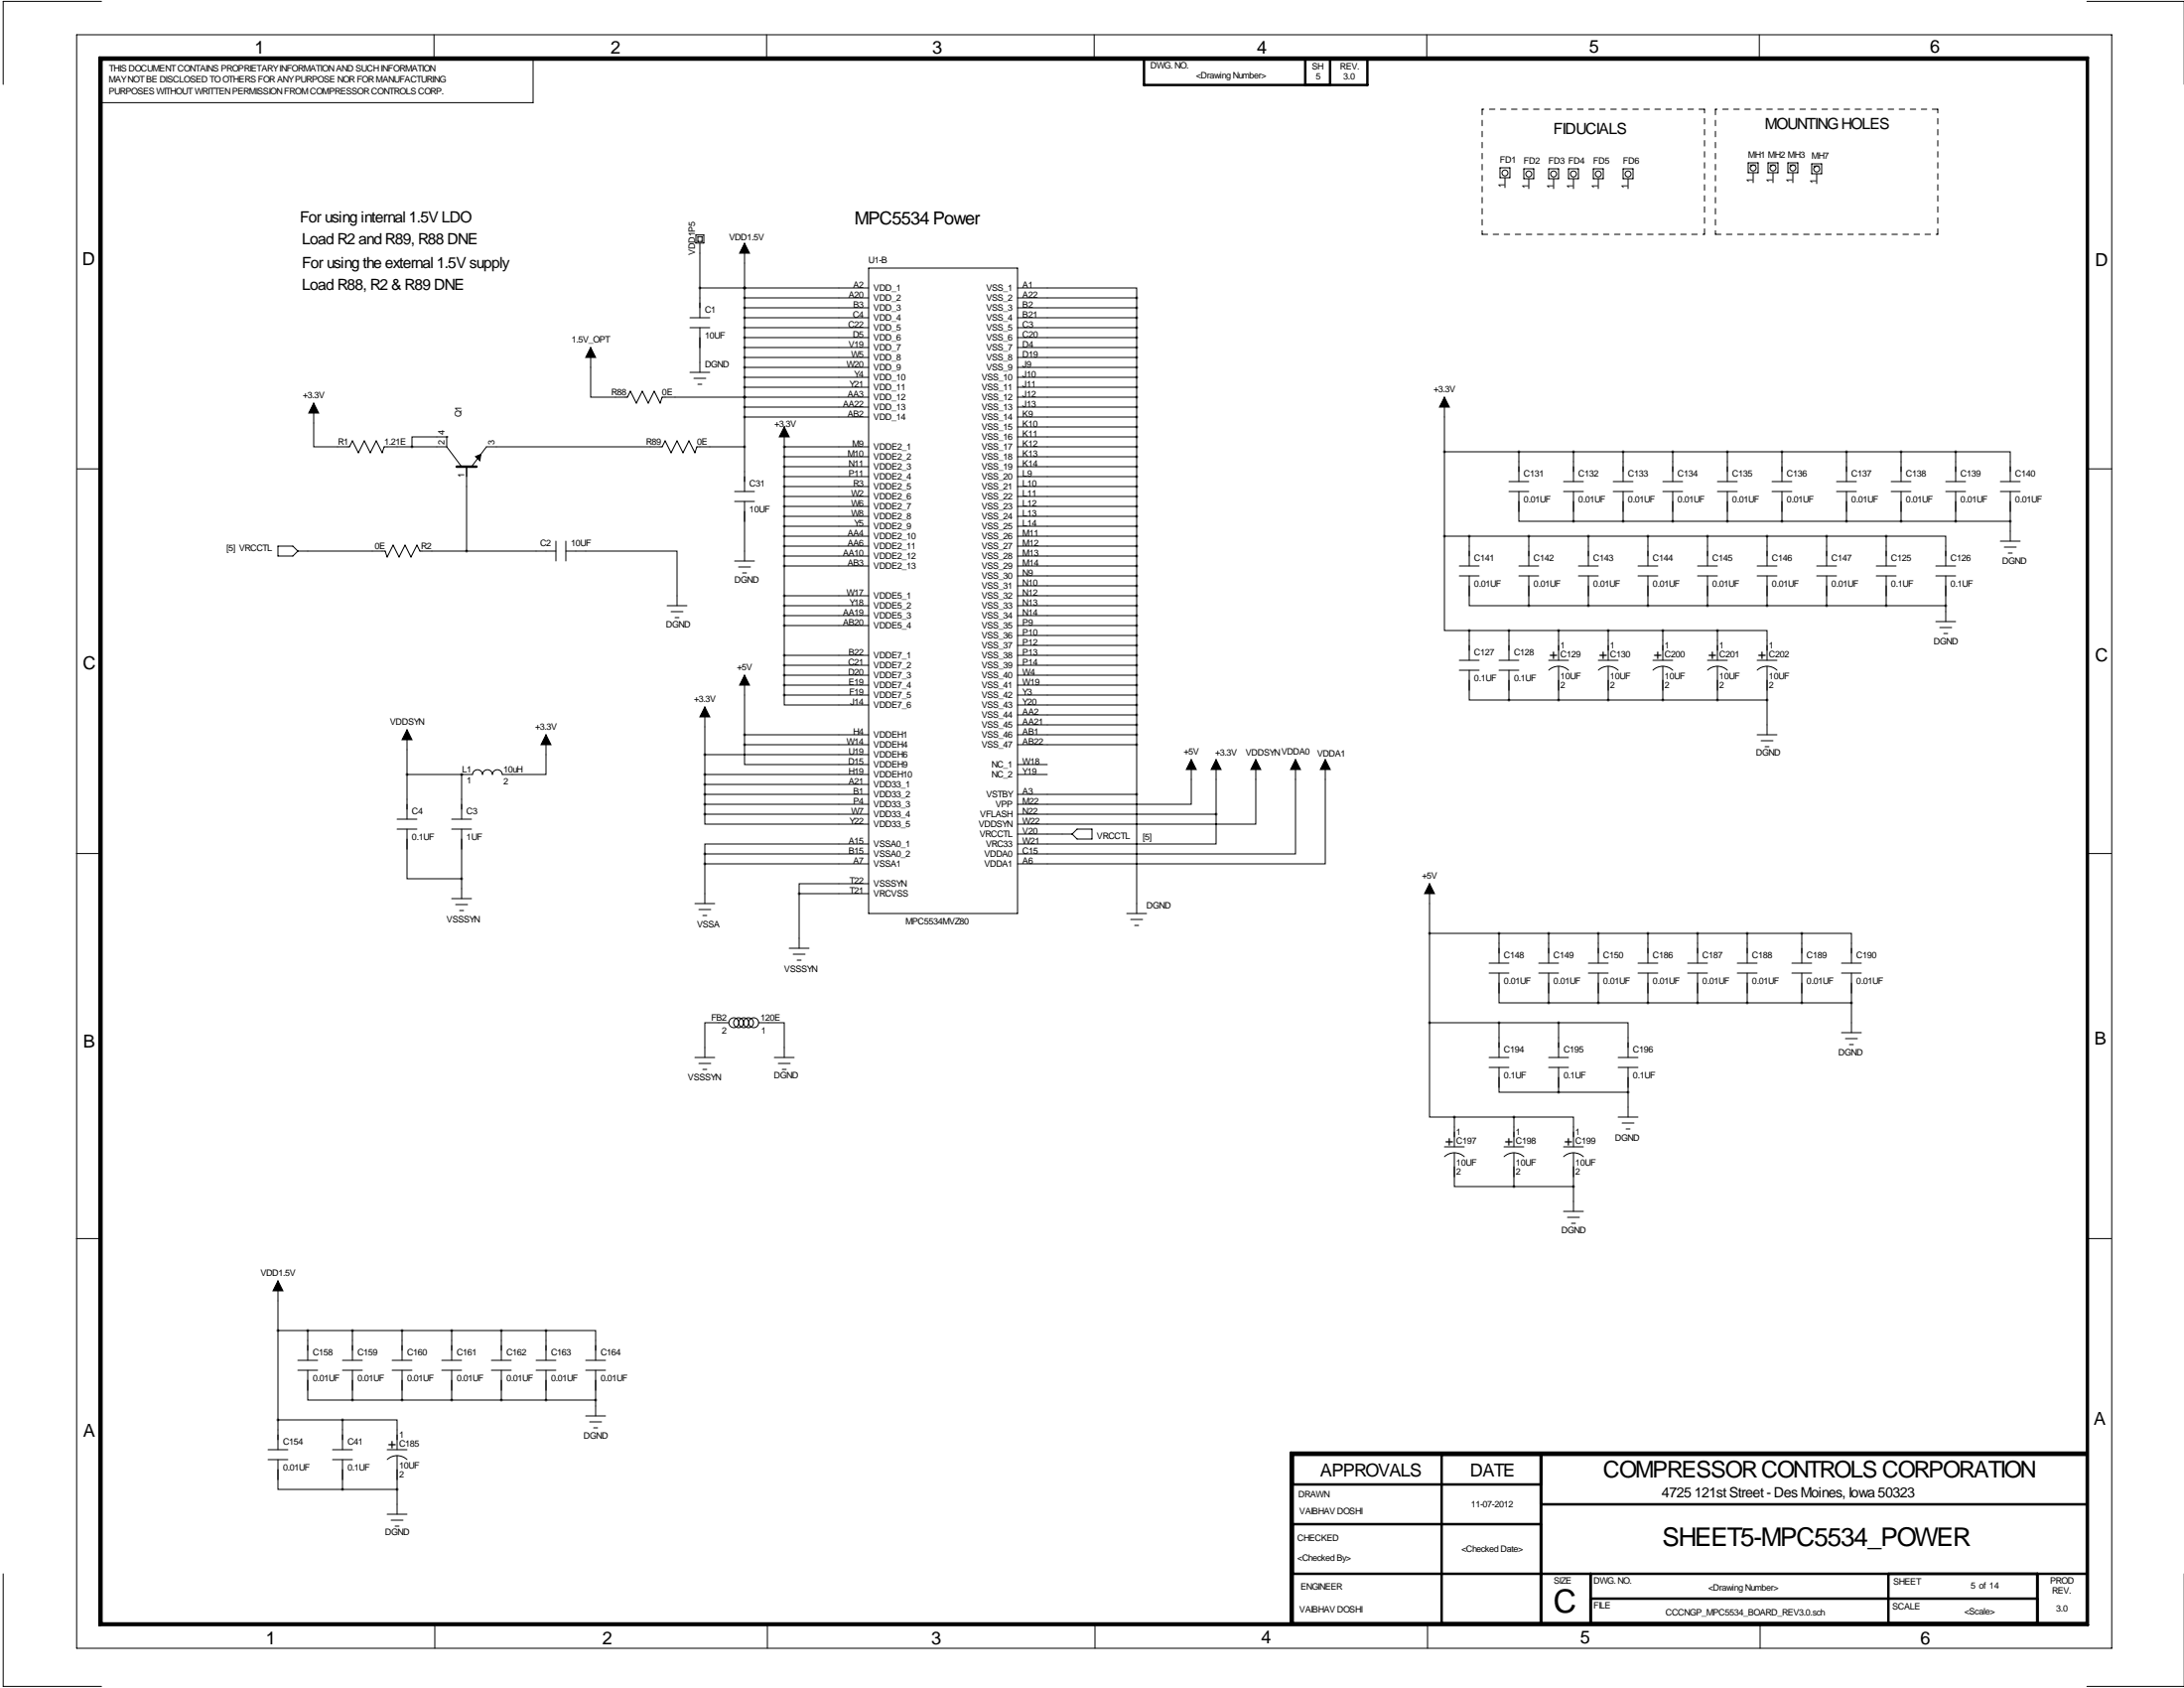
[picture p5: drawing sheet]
<svg xmlns="http://www.w3.org/2000/svg" width="559mm" height="432mm" viewBox="0 0 559 432" stroke-linecap="round" stroke-linejoin="round" font-family="sans-serif">
<path d="M379.2 27.9v32M436.1 27.9h-56.9M438.9 27.9v32M495.8 27.9h-56.9M379.2 59.9h56.9M436.1 59.9v-32M438.9 59.9h56.9M495.8 59.9v-32" fill="none" stroke="#000" stroke-width=".25" stroke-dasharray="1.4 1.4"/>
<g fill="none" stroke="#000" stroke-width=".25">
<path d="M19.6 8.9h520.7v412.7h-520.7zM26 .4h-25.2v21.2M111 8.9v6.3M143.6 15.2h-7.2v11.1h-110.8M196.1 8.9v6.3M280 8.9v6.3M365 8.9v6.3M450.1 8.9v6.3M534 .4h24.8M383.8 42.9h2.5v2.6h-2.5zM385.1 45.5v2.5M389.9 43.2h2.5v2.5h-2.5z"/>
<path d="M391.2 45.7v2.6M396.2 43.2h2.6v2.5h-2.6zM397.5 45.7v2.6M401.3 43.2h2.6v2.5h-2.6zM402.6 45.7v2.6M407.7 43.2h2.5v2.5h-2.5zM408.9 45.7v2.6M415.3 43.2h2.5v2.5h-2.5zM416.6 45.7v2.6M447.3 41.7h2.5v2.5h-2.5zM448.6 44.2v2.5M452.4 41.7h2.5v2.5h-2.5z"/>
<path d="M453.6 44.2v2.5M457.5 41.7h2.5v2.5h-2.5zM458.7 44.2v2.5M463.5 41.9h2.6v2.5h-2.6zM464.8 44.4v2.6M178 62.2h2.1v-2.1h-2v2.1M178.5 61.8h1.1v-1.2h-1v1.2M179.1 73.7h43.1M179.1 62.2v19.1M190.5 73.7h.1M190.5 76.2h31.7M190.5 78.7h31.7"/>
<path d="M190.5 62.2v63.5M222.2 68.6h38.1v165.1h-38.1zM260.3 73.7h30.5v2.5M260.3 76.2h30.5M260.3 78.7h30.5M290.8 76.2v157.5M151.1 88.9v12.7h9.4l.8-1.5 1.5 3 1.5-3 1.6 3 1.5-3 1.5 3 .5-1.5h52.8M176.5 81.3h5.1M176.5 83.8h5.1M176.5 95.2h5.1M177.5 96.8h3.1M178.6 98.3h1"/>
<path d="M179.1 83.8v11.4M190.5 81.3h31.7M190.5 83.8h31.7M190.5 86.4h31.7M190.5 88.9h31.7M190.5 91.4h31.7M190.5 94h31.7M190.5 96.5h31.7M190.5 99.1h31.7M260.3 81.3h30.5M260.3 83.8h30.5M260.3 86.4h30.5"/>
<path d="M260.3 88.9h30.5M260.3 91.4h30.5M260.3 94h30.5M260.3 96.5h30.5M260.3 99.1h30.5M19.7 119.9h6.4M80.3 103.1v11.2h9.1l.8-1.5 1.5 3 1.5-3 1.5 3 1.6-3 1.5 3 .5-1.5h16M114.3 111.8h.1M114.3 111.8h-8.9v2.5M114.3 114.3l3.8 5.1M114.3 111.8v2.5M119.4 119.4v21.6"/>
<path d="M190.5 101.6h.1M190.5 104.1h31.7M190.5 106.7h31.7M190.5 114.3h-12.2l-.5 1.5-1.5-3-1.5 3-1.6-3-1.5 3-1.5-3-.8 1.5h-44.9l-3.9 5.1M200.7 114.3h.1M200.7 114.3h21.5M200.7 116.8h21.5M200.7 119.4h21.5M200.7 109.2v68.6M260.3 101.6h30.5M260.3 104.1h30.5M260.3 106.7h30.5"/>
<path d="M260.3 114.3h30.5M260.3 116.8h30.5M260.3 119.4h30.5M260.3 109.2h30.5M260.3 111.8h30.5M369.6 101.6v35.6M369.6 115.6h130.8M388.6 115.6v7.6M402.6 115.6v7.6M415.3 115.6v7.6M428 115.6v7.6M442 115.6v7.6"/>
<path d="M455.9 115.6v7.6M472.4 115.6v7.6M486.4 115.6v7.6M500.4 115.6h13.9v7.6M500.4 115.6v7.6M533.9 119.9h6.4M71.1 139.7h3.8l1.3 1.3-1.3 1.2h-3.8zM142.2 138.4v5.1M144.8 138.4v5.1M188 125.7h5M188 128.3h5M190.5 128.3v15.2"/>
<path d="M200.7 121.9h21.5M200.7 124.5h21.5M200.7 127h21.5M200.7 129.5h21.5M200.7 132.1h21.5M200.7 134.6h21.5M200.7 137.2h21.5M200.7 139.7h21.5M260.3 121.9h30.5M260.3 124.5h30.5M260.3 127h30.5M260.3 129.5h30.5"/>
<path d="M260.3 132.1h30.5M260.3 134.6h30.5M260.3 137.2h30.5M260.3 139.7h30.5M369.6 137.2v24.1h6.3M369.6 137.2h113M375.9 137.2v7.6M386.1 125.7h5.1M386.1 123.2h5.1M388.6 125.7v7.6h14M391.2 137.2v7.6M400 125.7h5.1"/>
<path d="M400 123.2h5.1M402.6 125.7v7.6M402.6 133.3h97.8M406.4 137.2v7.6M412.7 125.7h5.1M412.7 123.2h5.1M415.3 125.7v7.6M421.6 137.2v7.6M425.4 125.7h5.1M425.4 123.2h5.1M428 125.7v7.6M436.9 137.2v7.6"/>
<path d="M439.4 125.7h5.1M439.4 123.2h5.1M442 125.7v7.6M452.1 137.2v7.6M453.4 125.7h5.1M453.4 123.2h5.1M455.9 125.7v7.6M467.4 137.2v7.6M469.9 125.7h5.1M469.9 123.2h5.1M472.4 125.7v7.6M482.6 137.2h15.2v7.6"/>
<path d="M482.6 137.2v7.6M483.9 125.7h5M483.9 123.2h5M486.4 125.7v7.6M497.8 125.7h5.1M497.8 123.2h5.1M500.4 133.3h13.9M500.4 125.7v7.6M511.8 125.7h5.1M511.8 123.2h5.1M511.8 138.4h5.1M512.8 140h3.1"/>
<path d="M514.3 125.7v12.7M76.2 141h22.4l.5 1.5 1.5-3.1 1.5 3.1 1.5-3.1 1.6 3.1 1.5-3.1 .7 1.6h34.8M144.8 141h28.4v13.9M170.7 154.9h5.1M171.7 156.5h3.1M172.7 158h1M188 143.5h5M189 145h3M190 146.6h1M200.7 142.2h21.5M200.7 144.8h21.5M200.7 152.4h21.5"/>
<path d="M200.7 154.9h21.5M200.7 157.5h21.5M260.3 142.2h30.5M260.3 144.8h30.5M260.3 152.4h30.5M260.3 154.9h30.5M260.3 157.5h30.5M260.3 147.3h30.5M260.3 149.9h30.5M373.4 144.8h5.1M373.4 147.3h5.1M375.9 147.3v7.6h15.3"/>
<path d="M388.6 144.8h5.1M388.6 147.3h5.1M391.2 154.9h106.6M391.2 147.3v7.6M403.9 144.8h5M403.9 147.3h5M406.4 147.3v7.6M419.1 144.8h5.1M419.1 147.3h5.1M421.6 147.3v7.6M434.3 144.8h5.1M434.3 147.3h5.1"/>
<path d="M436.9 147.3v7.6M449.6 144.8h5.1M449.6 147.3h5.1M452.1 147.3v7.6M464.8 144.8h5.1M464.8 147.3h5.1M467.4 147.3v7.6M480.1 144.8h5M480.1 147.3h5M482.6 147.3v7.6M495.3 144.8h5.1M495.3 147.3h5.1"/>
<path d="M495.3 159h5.1M497.8 147.3v11.7M513.8 141.5h1.1M190.5 172.7v17.8M200.7 177.8v2.5h21.5M200.7 160h21.5M200.7 167.6h21.5M200.7 170.2h21.5M200.7 172.7h21.5M200.7 175.3h21.5M200.7 177.8h21.5M260.3 160h30.5"/>
<path d="M260.3 167.6h30.5M260.3 170.2h30.5M260.3 172.7h30.5M260.3 175.3h30.5M260.3 177.8h30.5M260.3 162.6h30.5M260.3 165.1h30.5M373.4 168.9h5.1M373.4 171.4h5.1M375.9 171.4v7.7h10.2M375.9 161.3v7.6M375.9 161.3h63.5"/>
<path d="M383.5 168.9h5.1M383.5 171.4h5.1M386.1 161.3v7.6M386.1 171.4v7.7M386.1 179.1h66M396.2 168.9h5.1M396.3 171.4a3.7 3.7 0 0 1 5 0M398.8 161.3v7.6M398.8 170.4v8.7M408.9 168.9h5.1M409 171.4a3.7 3.7 0 0 1 5 0M411.5 161.3v7.6"/>
<path d="M411.5 170.4v8.7M422.9 168.9h5.1M422.9 171.4a3.7 3.7 0 0 1 5.1 0M425.4 161.3v7.6M425.4 170.4v8.7M436.9 168.9h5.1M436.9 171.4a3.7 3.7 0 0 1 5.1 0M439.4 161.3h12.7v7.6M439.4 161.3v7.6M439.4 170.4v8.7M449.6 168.9h5.1M449.6 171.4a3.7 3.7 0 0 1 5.1 0"/>
<path d="M452.1 170.4v17.6M496.3 160.5h3.1M497.3 162.1h1M104.1 186.7v22.8M118.1 198.1v11.4M139.7 188v10.1h-11.2a1.27 1.27 0 0 0-1.2-1.2 1.27 1.27 0 0 0-1.3 1.2 1.27 1.27 0 0 0-1.3-1.2 1.27 1.27 0 0 0-1.3 1.2 1.27 1.27 0 0 0-1.2-1.2 1.27 1.27 0 0 0-1.3 1.2h-16.8M180.3 193h41.9M180.3 198.1h41.9M180.3 180.8v27.5M190.5 190.5v5.1h31.7M190.5 188h31.7M190.5 190.5h31.7"/>
<path d="M260.3 180.3h30.5M260.3 188h30.5M260.3 190.5h30.5M260.3 195.6h7.7M260.3 198.1h7.7M260.3 182.9h30.5M260.3 185.4h30.5M304.8 194.3v11.4h-44.5M311.1 194.3v14M321.3 194.3v16.5h-61M331.5 194.3v24.1h-71.2M339.1 194.3v26.7h-78.8"/>
<path d="M449.6 188h5.1M450.6 189.5h3M451.6 191h1M19.6 218.3h6.4M101.6 209.5h5.1M101.6 212.1h5.1M104.1 212.1v12.7h14M115.6 209.5h5M115.6 212.1h5M118.1 212.1v17.8M180.3 208.3v2.5h41.9M180.3 200.7h41.9"/>
<path d="M180.3 203.2h41.9M180.3 205.7h41.9M180.3 208.3h41.9M180.3 218.4h41.9M180.3 218.4v12.7M222.2 215.9h-41.9v2.5M260.3 203.2h30.5M260.3 208.3h50.8M260.3 213.4h14M274.3 213.4l1.3-1.3h3.8v2.5h-3.8zM311.1 208.3v7.6h-50.8M533.8 218.3h6.4"/>
<path d="M115.6 229.9h5M116.6 231.4h3M117.6 232.9h1M177.8 231.1h5.1M178.8 232.7h3.1M179.8 234.2h1M180.3 221h41.9M204.5 228.6h17.7M204.5 228.6v14M222.2 226.1h-17.7v2.5M288.3 233.7h5.1M289.3 235.2h3.1"/>
<path d="M290.3 236.7h1M365.8 226.1v35.5M365.8 238.8h95.2M383.5 238.8v7.6M396.2 238.8v7.6M408.9 238.8v7.6M421.6 238.8v7.6M434.3 238.8v7.6M447 238.8v7.6M461 238.8h12.7v7.6M461 238.8v7.6M201.9 242.6h5.1"/>
<path d="M202.9 244.1h3.1M204 245.6h1M381 246.4h5.1M381 248.9h5.1M383.5 248.9v7.6h12.7M393.7 246.4h5.1M393.7 248.9h5.1M396.2 248.9v7.6M396.2 256.5h77.5M406.4 246.4h5.1M406.4 248.9h5.1M408.9 248.9v7.6"/>
<path d="M419.1 246.4h5.1M419.1 248.9h5.1M421.6 248.9v7.6M431.8 246.4h5.1M431.8 248.9h5.1M434.3 248.9v7.6M444.5 246.4h5.1M444.5 248.9h5.1M447 248.9v7.6M458.5 246.4h5M458.5 248.9h5M461 248.9v7.6"/>
<path d="M471.2 246.4h5M471.2 248.9h5M473.7 248.9v15.3M177.8 270.5h5.1M178.8 272h3.1M179.8 273.6h1M186.4 261.6h-6.1v8.9M194.1 261.6h6.6v8.9M198.1 270.5h5.1M199.1 272h3.1M200.2 273.6h1M365.8 261.6v24.2h6.3"/>
<path d="M365.8 261.6h33M381 270.5h5.1M381 273h5.1M383.5 273v6.4h15.3M383.5 261.6v8.9M396.2 270.5h5.1M396.2 273h5.1M398.8 261.6h17.8v8.9M398.8 261.6v8.9M398.8 273v6.4M398.8 279.4h17.8M414 270.5h5.1"/>
<path d="M414 273h5.1M416.6 273v12.8M471.2 264.2h5M472.2 265.7h3M473.2 267.2h1M369.6 293.4h5M369.6 295.9a3.7 3.7 0 0 1 5.1 0M372.1 294.9v8.6h15.2M372.1 285.8v7.6M372.1 285.8h15.2M384.8 293.4h5.1M384.8 295.9a3.7 3.7 0 0 1 5.1 0"/>
<path d="M387.3 285.8h15.3v7.6M387.3 285.8v7.6M387.3 294.9v8.6M400 293.4h5.1M400.1 295.9a3.7 3.7 0 0 1 5 0M402.6 294.9v15M414 285.8h5.1M415 287.3h3.1M416.1 288.8h1M19.6 316.8h6.4M387.3 303.5h15.3M400 309.9h5.1"/>
<path d="M401.1 311.4h3M402.1 312.9h1M533.8 316.8h6.4M71.1 327.7v43.1M71.1 340.4h68.6M76.2 348h5.1M76.2 350.5h5.1M78.7 350.5v7.6h11.5M78.7 340.4v7.6M87.6 348h5.1M87.6 350.5h5.1M90.2 340.4v7.6"/>
<path d="M90.2 350.5v7.6M90.2 358.1h49.5M100.3 348h5.1M100.3 350.5h5.1M102.9 340.4v7.6M102.9 350.5v7.6M113 348h5.1M113 350.5h5.1M115.6 340.4v7.6M115.6 350.5v7.6M125.7 348h5.1M125.7 350.5h5.1"/>
<path d="M128.3 340.4v7.6M128.3 350.5v7.6M137.2 348h5M137.2 350.5h5M139.7 340.4h12.7v7.6M139.7 358.1h12.7M139.7 340.4v7.6M139.7 350.5v7.6M149.9 348h5M149.9 350.5h5M152.4 350.5v11.7M68.6 370.8h5.1"/>
<path d="M68.6 373.4h5.1M71.1 373.4v7.6h16.5M71.1 363.2h16.5M85.1 370.8h5.1M85.1 373.4h5.1M87.6 363.2h14v7.6M87.6 363.2v7.6M87.6 373.4v7.6M99.1 370.8h5M99.1 373.4a3.7 3.7 0 0 1 5 0M101.6 372.4v14.9M149.9 362.2h5"/>
<path d="M150.9 363.7h3M151.9 365.3h1M87.6 381h14M99.1 387.3h5M100.1 388.9h3M101.1 390.4h1M.8 402.6v28.8h25.2M111.3 415.3v6.3M196.3 415.3v6.3M280.2 415.3v6.3M365.3 415.3v6.3M450.3 415.3v6.3"/>
<path d="M534 431.4h24.8"/>
<circle cx="385.1" cy="44.2" r=".76"/>
<circle cx="391.2" cy="44.5" r=".76"/>
<circle cx="397.5" cy="44.5" r=".76"/>
<circle cx="402.6" cy="44.5" r=".76"/>
<circle cx="408.9" cy="44.5" r=".76"/>
<circle cx="416.6" cy="44.5" r=".76"/>
<circle cx="448.6" cy="43" r=".76"/>
<circle cx="453.6" cy="43" r=".76"/>
<circle cx="458.7" cy="43" r=".76"/>
<circle cx="464.8" cy="43.2" r=".76"/>
<circle cx="187.8" cy="261.6" r="1.27"/>
<circle cx="189" cy="261.6" r="1.27"/>
<circle cx="190.3" cy="261.6" r="1.27"/>
<circle cx="191.5" cy="261.6" r="1.27"/>
<circle cx="192.8" cy="261.6" r="1.27"/>
</g>
<g fill="none" stroke="#000" stroke-width=".63">
<path d="M25.5 14.7h508.7v401h-508.7zM26 15.2h508v400.1h-508zM292.7 15h57.2v6.7h-57.2zM334 21.7v-6.7h6.3v6.7M116.8 119.4h5.1M330.8 379.7h63.5M368.9 372.1v43.2M394.3 372.1v43.2M534 372.1h-203.2v43.2M534 371.6h-203.7v43.7M330.8 389.9h63.5M394.3 384.8h139.7"/>
<path d="M330.8 402.6h203.2M407 402.6v12.7M407 408.9h114.3M483.2 402.6v12.7M521.3 402.6v12.7"/>
</g>
<g fill="#000" stroke="#000" stroke-width=".25">
<path d="M190.5 62.2l1.3 2.6h-2.6zM151.1 88.9l1.3 2.5h-2.5zM80.3 103.1l1.2 2.6h-2.5zM121.7 116.8l1.3-.6-.2 1.7zM200.7 109.2l1.2 2.6h-2.5zM369.6 101.6l1.2 2.5h-2.5zM190.5 172.7l1.3 2.6h-2.6zM104.1 186.7l1.3 2.5h-2.5zM139.7 188l1.3 2.5h-2.6zM180.3 180.8l1.3 2.6h-2.5zM304.8 194.3l1.3 2.5h-2.6zM311.1 194.3l1.3 2.5h-2.5z"/>
<path d="M321.3 194.3l1.3 2.5h-2.6zM331.5 194.3l1.2 2.5h-2.5zM339.1 194.3l1.3 2.5h-2.6zM365.8 226.1l1.2 2.5h-2.5zM71.1 327.7l1.3 2.5h-2.6z"/>
</g>
<path d="M290.8 76.2a.05 .05 0 0 0 .1 0 .05 .05 0 0 0-.1 0zM200.6 116.8a.05 .05 0 0 0 .1 0 .05 .05 0 0 0-.1 0zM200.6 119.4a.05 .05 0 0 0 .1 0 .05 .05 0 0 0-.1 0zM200.6 121.9a.05 .05 0 0 0 .1 0 .05 .05 0 0 0-.1 0zM200.6 124.5a.05 .05 0 0 0 .1 0 .05 .05 0 0 0-.1 0zM200.6 129.5a.05 .05 0 0 0 .1 0 .05 .05 0 0 0-.1 0zM200.6 132.1a.05 .05 0 0 0 .1 0 .05 .05 0 0 0-.1 0zM200.6 134.6a.05 .05 0 0 0 .1 0 .05 .05 0 0 0-.1 0zM200.6 137.2a.05 .05 0 0 0 .1 0 .05 .05 0 0 0-.1 0zM200.6 139.7a.05 .05 0 0 0 .1 0 .05 .05 0 0 0-.1 0zM200.6 142.2a.05 .05 0 0 0 .1 0 .05 .05 0 0 0-.1 0zM200.6 144.8a.05 .05 0 0 0 .1 0 .05 .05 0 0 0-.1 0zM200.6 152.4a.05 .05 0 0 0 .1 0 .05 .05 0 0 0-.1 0zM200.6 154.9a.05 .05 0 0 0 .1 0 .05 .05 0 0 0-.1 0zM200.6 157.5a.05 .05 0 0 0 .1 0 .05 .05 0 0 0-.1 0zM200.6 160a.05 .05 0 0 0 .1 0 .05 .05 0 0 0-.1 0zM200.6 167.6a.05 .05 0 0 0 .1 0 .05 .05 0 0 0-.1 0zM200.6 170.2a.05 .05 0 0 0 .1 0 .05 .05 0 0 0-.1 0zM200.6 172.7a.05 .05 0 0 0 .1 0 .05 .05 0 0 0-.1 0zM200.6 175.3a.05 .05 0 0 0 .1 0 .05 .05 0 0 0-.1 0zM200.6 177.8a.05 .05 0 0 0 .1 0 .05 .05 0 0 0-.1 0zM180.3 193a.05 .05 0 0 0 .1 0 .05 .05 0 0 0-.1 0zM180.3 198.1a.05 .05 0 0 0 .1 0 .05 .05 0 0 0-.1 0zM180.3 200.7a.05 .05 0 0 0 .1 0 .05 .05 0 0 0-.1 0zM180.3 203.2a.05 .05 0 0 0 .1 0 .05 .05 0 0 0-.1 0zM180.3 205.7a.05 .05 0 0 0 .1 0 .05 .05 0 0 0-.1 0zM180.3 208.3a.05 .05 0 0 0 .1 0 .05 .05 0 0 0-.1 0zM180.3 218.4a.05 .05 0 0 0 .1 0 .05 .05 0 0 0-.1 0zM180.3 221a.05 .05 0 0 0 .1 0 .05 .05 0 0 0-.1 0zM204.4 228.6a.05 .05 0 0 0 .1 0 .05 .05 0 0 0-.1 0zM290.8 78.7a.05 .05 0 0 0 .1 0 .05 .05 0 0 0-.1 0zM290.8 81.3a.05 .05 0 0 0 .1 0 .05 .05 0 0 0-.1 0zM290.8 83.8a.05 .05 0 0 0 .1 0 .05 .05 0 0 0-.1 0zM290.8 86.4a.05 .05 0 0 0 .1 0 .05 .05 0 0 0-.1 0zM290.8 88.9a.05 .05 0 0 0 .1 0 .05 .05 0 0 0-.1 0zM290.8 91.4a.05 .05 0 0 0 .1 0 .05 .05 0 0 0-.1 0zM290.8 94a.05 .05 0 0 0 .1 0 .05 .05 0 0 0-.1 0zM290.8 96.5a.05 .05 0 0 0 .1 0 .05 .05 0 0 0-.1 0zM290.8 99.1a.05 .05 0 0 0 .1 0 .05 .05 0 0 0-.1 0zM290.8 101.6a.05 .05 0 0 0 .1 0 .05 .05 0 0 0-.1 0zM290.8 104.1a.05 .05 0 0 0 .1 0 .05 .05 0 0 0-.1 0zM290.8 106.7a.05 .05 0 0 0 .1 0 .05 .05 0 0 0-.1 0zM290.8 109.2a.05 .05 0 0 0 .1 0 .05 .05 0 0 0-.1 0zM290.8 111.8a.05 .05 0 0 0 .1 0 .05 .05 0 0 0-.1 0zM290.8 114.3a.05 .05 0 0 0 .1 0 .05 .05 0 0 0-.1 0zM290.8 116.8a.05 .05 0 0 0 .1 0 .05 .05 0 0 0-.1 0zM290.8 119.4a.05 .05 0 0 0 .1 0 .05 .05 0 0 0-.1 0zM290.8 121.9a.05 .05 0 0 0 .1 0 .05 .05 0 0 0-.1 0zM290.8 124.5a.05 .05 0 0 0 .1 0 .05 .05 0 0 0-.1 0zM290.8 127a.05 .05 0 0 0 .1 0 .05 .05 0 0 0-.1 0zM290.8 129.5a.05 .05 0 0 0 .1 0 .05 .05 0 0 0-.1 0zM290.8 132.1a.05 .05 0 0 0 .1 0 .05 .05 0 0 0-.1 0zM290.8 134.6a.05 .05 0 0 0 .1 0 .05 .05 0 0 0-.1 0zM290.8 137.2a.05 .05 0 0 0 .1 0 .05 .05 0 0 0-.1 0zM290.8 139.7a.05 .05 0 0 0 .1 0 .05 .05 0 0 0-.1 0zM290.8 142.2a.05 .05 0 0 0 .1 0 .05 .05 0 0 0-.1 0zM290.8 144.8a.05 .05 0 0 0 .1 0 .05 .05 0 0 0-.1 0zM290.8 147.3a.05 .05 0 0 0 .1 0 .05 .05 0 0 0-.1 0zM290.8 149.9a.05 .05 0 0 0 .1 0 .05 .05 0 0 0-.1 0zM290.8 152.4a.05 .05 0 0 0 .1 0 .05 .05 0 0 0-.1 0zM290.8 154.9a.05 .05 0 0 0 .1 0 .05 .05 0 0 0-.1 0zM290.8 157.5a.05 .05 0 0 0 .1 0 .05 .05 0 0 0-.1 0zM290.8 160a.05 .05 0 0 0 .1 0 .05 .05 0 0 0-.1 0zM290.8 162.6a.05 .05 0 0 0 .1 0 .05 .05 0 0 0-.1 0zM290.8 165.1a.05 .05 0 0 0 .1 0 .05 .05 0 0 0-.1 0zM290.8 167.6a.05 .05 0 0 0 .1 0 .05 .05 0 0 0-.1 0zM290.8 170.2a.05 .05 0 0 0 .1 0 .05 .05 0 0 0-.1 0zM290.8 172.7a.05 .05 0 0 0 .1 0 .05 .05 0 0 0-.1 0zM290.8 175.3a.05 .05 0 0 0 .1 0 .05 .05 0 0 0-.1 0zM290.8 177.8a.05 .05 0 0 0 .1 0 .05 .05 0 0 0-.1 0zM290.8 180.3a.05 .05 0 0 0 .1 0 .05 .05 0 0 0-.1 0zM290.8 182.9a.05 .05 0 0 0 .1 0 .05 .05 0 0 0-.1 0zM290.8 185.4a.05 .05 0 0 0 .1 0 .05 .05 0 0 0-.1 0zM290.8 188a.05 .05 0 0 0 .1 0 .05 .05 0 0 0-.1 0zM290.8 190.5a.05 .05 0 0 0 .1 0 .05 .05 0 0 0-.1 0zM311.1 208.3a.05 .05 0 0 0 .1 0 .05 .05 0 0 0-.1 0zM200.6 127a.05 .05 0 0 0 .1 0 .05 .05 0 0 0-.1 0zM104.1 198.1a.05 .05 0 0 0 .1 0 .05 .05 0 0 0-.1 0zM290.8 203.2a.05 .05 0 0 0 .1 0 .05 .05 0 0 0-.1 0zM200.6 114.3a.05 .05 0 0 0 .1 0 .05 .05 0 0 0-.1 0zM369.5 115.6a.05 .05 0 0 0 .1 0 .05 .05 0 0 0-.1 0zM441.9 115.6a.05 .05 0 0 0 .1 0 .05 .05 0 0 0-.1 0zM441.9 133.4a.05 .05 0 0 0 .1 0 .05 .05 0 0 0-.1 0zM455.9 115.6a.05 .05 0 0 0 .1 0 .05 .05 0 0 0-.1 0zM455.9 133.4a.05 .05 0 0 0 .1 0 .05 .05 0 0 0-.1 0zM472.4 115.6a.05 .05 0 0 0 .1 0 .05 .05 0 0 0-.1 0zM472.4 133.4a.05 .05 0 0 0 .1 0 .05 .05 0 0 0-.1 0zM514.3 133.3a.05 .05 0 0 0 .1 0 .05 .05 0 0 0-.1 0zM369.5 137.2a.05 .05 0 0 0 .1 0 .05 .05 0 0 0-.1 0zM391.1 154.9a.05 .05 0 0 0 .1 0 .05 .05 0 0 0-.1 0zM391.1 137.2a.05 .05 0 0 0 .1 0 .05 .05 0 0 0-.1 0zM421.6 137.2a.05 .05 0 0 0 .1 0 .05 .05 0 0 0-.1 0zM421.6 154.9a.05 .05 0 0 0 .1 0 .05 .05 0 0 0-.1 0zM467.3 154.9a.05 .05 0 0 0 .1 0 .05 .05 0 0 0-.1 0zM467.3 137.2a.05 .05 0 0 0 .1 0 .05 .05 0 0 0-.1 0zM497.8 154.9a.05 .05 0 0 0 .1 0 .05 .05 0 0 0-.1 0zM425.4 161.3a.05 .05 0 0 0 .1 0 .05 .05 0 0 0-.1 0zM425.4 179.1a.05 .05 0 0 0 .1 0 .05 .05 0 0 0-.1 0zM78.7 340.4a.05 .05 0 0 0 .1 0 .05 .05 0 0 0-.1 0zM90.1 340.4a.05 .05 0 0 0 .1 0 .05 .05 0 0 0-.1 0zM90.1 358.1a.05 .05 0 0 0 .1 0 .05 .05 0 0 0-.1 0zM102.8 358.1a.05 .05 0 0 0 .1 0 .05 .05 0 0 0-.1 0zM102.8 340.4a.05 .05 0 0 0 .1 0 .05 .05 0 0 0-.1 0zM115.5 340.4a.05 .05 0 0 0 .1 0 .05 .05 0 0 0-.1 0zM115.5 358.1a.05 .05 0 0 0 .1 0 .05 .05 0 0 0-.1 0zM128.2 340.4a.05 .05 0 0 0 .1 0 .05 .05 0 0 0-.1 0zM128.2 358.1a.05 .05 0 0 0 .1 0 .05 .05 0 0 0-.1 0zM87.6 381a.05 .05 0 0 0 .1 0 .05 .05 0 0 0-.1 0zM87.6 363.2a.05 .05 0 0 0 .1 0 .05 .05 0 0 0-.1 0zM365.7 238.8a.05 .05 0 0 0 .1 0 .05 .05 0 0 0-.1 0zM365.7 261.6a.05 .05 0 0 0 .1 0 .05 .05 0 0 0-.1 0zM387.3 285.7a.05 .05 0 0 0 .1 0 .05 .05 0 0 0-.1 0zM387.3 303.5a.05 .05 0 0 0 .1 0 .05 .05 0 0 0-.1 0zM383.5 238.8a.05 .05 0 0 0 .1 0 .05 .05 0 0 0-.1 0zM396.2 238.8a.05 .05 0 0 0 .1 0 .05 .05 0 0 0-.1 0zM408.9 238.8a.05 .05 0 0 0 .1 0 .05 .05 0 0 0-.1 0zM421.6 238.8a.05 .05 0 0 0 .1 0 .05 .05 0 0 0-.1 0zM396.2 256.5a.05 .05 0 0 0 .1 0 .05 .05 0 0 0-.1 0zM408.9 256.5a.05 .05 0 0 0 .1 0 .05 .05 0 0 0-.1 0zM421.6 256.5a.05 .05 0 0 0 .1 0 .05 .05 0 0 0-.1 0zM434.3 238.8a.05 .05 0 0 0 .1 0 .05 .05 0 0 0-.1 0zM434.3 256.5a.05 .05 0 0 0 .1 0 .05 .05 0 0 0-.1 0zM447 256.5a.05 .05 0 0 0 .1 0 .05 .05 0 0 0-.1 0zM447 238.8a.05 .05 0 0 0 .1 0 .05 .05 0 0 0-.1 0zM383.5 261.6a.05 .05 0 0 0 .1 0 .05 .05 0 0 0-.1 0zM416.5 279.4a.05 .05 0 0 0 .1 0 .05 .05 0 0 0-.1 0zM179 73.7a.05 .05 0 0 0 .1 0 .05 .05 0 0 0-.1 0z" fill="#000" stroke="#000" stroke-width=".63"/>
<text font-size="8.2" x="397.5" y="412.4">C</text>
<text font-size="6.6" x="425.3" y="395.4">SHEET5-MPC5534_POWER</text>
<text font-size="5.9" x="410.2" y="378">COMPRESSOR CONTROLS CORPORATION</text>
<g font-size="4.6">
<text x="65.1" y="13.7">1</text>
<text x="156.3" y="13.7">2</text>
<text x="238.5" y="13.7">3</text>
<text x="321.6" y="13.7">4</text>
<text x="406.6" y="13.5">5</text>
<text x="493.8" y="13.5">6</text>
<text x="218.7" y="57.4">MPC5534 Power</text>
<text x="21.1" y="67.9">D</text>
<text x="536.1" y="68.1">D</text>
<text x="21.2" y="171.1">C</text>
<text x="536" y="169.2">C</text>
<text x="21.3" y="268.1">B</text>
<text x="535.9" y="267.2">B</text>
<text x="535.7" y="364.5">A</text>
<text x="21.3" y="367.5">A</text>
<text x="337.8" y="377.7">APPROVALS</text>
<text x="376.2" y="377.7">DATE</text>
<text x="68" y="420.6">1</text>
<text x="154.1" y="420.6">2</text>
<text x="238.3" y="420.6">3</text>
<text x="322.7" y="420.5">4</text>
<text x="404.4" y="420.4">5</text>
<text x="491.4" y="420.6">6</text>
</g>
<g font-size="4">
<text x="397.5" y="34.3">FIDUCIALS</text>
<text x="451.6" y="33">MOUNTING HOLES</text>
<text x="76.7" y="56.9">For using internal 1.5V LDO</text>
<text x="77.2" y="62.5">Load R2 and R89, R88 DNE</text>
<text x="77.2" y="68.6">For using the external 1.5V supply</text>
<text x="77.2" y="74.2">Load R88, R2 &amp; R89 DNE</text>
</g>
<g font-size="3.6">
<text x="396.5" y="168.7">+</text>
<text x="409.2" y="168.7">+</text>
<text x="423.2" y="168.7">+</text>
<text x="437.1" y="168.7">+</text>
<text x="449.8" y="168.7">+</text>
<text x="369.8" y="293.1">+</text>
<text x="385.1" y="293.1">+</text>
<text x="400.3" y="293.1">+</text>
<text x="99.3" y="370.6">+</text>
<text x="425.2" y="383">4725 121st Street - Des Moines, Iowa 50323</text>
</g>
<g font-size="2.3">
<text x="294.3" y="17.6">DWG. NO.</text>
<text x="335.7" y="17.7">SH</text>
<text x="342.9" y="17.8">REV.</text>
<text x="27.8" y="21.1">MAY NOT BE DISCLOSED TO OTHERS FOR ANY PURPOSE NOR FOR MANUFACTURING</text>
<text x="27.9" y="18.3">THIS DOCUMENT CONTAINS PROPRIETARY INFORMATION AND SUCH INFORMATION</text>
<text x="306.1" y="20.1">&lt;Drawing Number&gt;</text>
<text x="336.7" y="20.3">5</text>
<text x="343.7" y="20.3">3.0</text>
<text x="27.8" y="24.2">PURPOSES WITHOUT WRITTEN PERMISSION FROM COMPRESSOR CONTROLS CORP.</text>
<text x="383.8" y="41.7">FD1</text>
<text x="389.9" y="41.9">FD2</text>
<text x="396.2" y="41.9">FD3 FD4</text>
<text x="407.7" y="41.9">FD5</text>
<text x="415.3" y="41.9">FD6</text>
<text x="447.3" y="40.4">MH1 MH2 MH3</text>
<text x="463.5" y="40.6">MH7</text>
<text x="385.1" y="47.9" transform="rotate(-90 385.1 47.9)">1</text>
<text x="448.6" y="46.7" transform="rotate(-90 448.6 46.7)">1</text>
<text x="449.3" y="42.9" transform="rotate(-90 449.3 42.9)">1</text>
<text x="453.6" y="46.7" transform="rotate(-90 453.6 46.7)">1</text>
<text x="454.4" y="42.9" transform="rotate(-90 454.4 42.9)">1</text>
<text x="458.7" y="46.7" transform="rotate(-90 458.7 46.7)">1</text>
<text x="459.5" y="42.9" transform="rotate(-90 459.5 42.9)">1</text>
<text x="464.8" y="46.9" transform="rotate(-90 464.8 46.9)">1</text>
<text x="465.6" y="43.2" transform="rotate(-90 465.6 43.2)">1</text>
<text x="391.2" y="48.2" transform="rotate(-90 391.2 48.2)">1</text>
<text x="397.5" y="48.2" transform="rotate(-90 397.5 48.2)">1</text>
<text x="402.6" y="48.2" transform="rotate(-90 402.6 48.2)">1</text>
<text x="408.9" y="48.2" transform="rotate(-90 408.9 48.2)">1</text>
<text x="416.6" y="48.2" transform="rotate(-90 416.6 48.2)">1</text>
<text x="177.8" y="65.2" transform="rotate(-90 177.8 65.2)">VDD1P5</text>
<text x="186.5" y="61.5">VDD1.5V</text>
<text x="222.2" y="67.3">U1-B</text>
<text x="217.2" y="76.2">A20</text>
<text x="218.3" y="73.7">A2</text>
<text x="223.5" y="74.4">VDD_1</text>
<text x="223.5" y="77">VDD_2</text>
<text x="252.4" y="74.4">VSS_1</text>
<text x="252.4" y="77">VSS_2</text>
<text x="261.6" y="73.7">A1</text>
<text x="261.6" y="76.2">A22</text>
<text x="180.3" y="80">C1</text>
<text x="217" y="83.8">C22</text>
<text x="218.2" y="81.3">C4</text>
<text x="218.3" y="78.7">B3</text>
<text x="223.5" y="79.5">VDD_3</text>
<text x="223.5" y="82">VDD_4</text>
<text x="252.4" y="79.5">VSS_3</text>
<text x="252.4" y="82">VSS_4</text>
<text x="261.6" y="78.7">B2</text>
<text x="261.6" y="81.3">B21</text>
<text x="261.6" y="83.8">C3</text>
<text x="146.3" y="87.6">1.5V_OPT</text>
<text x="180.3" y="86.6">10UF</text>
<text x="217.2" y="88.9">V19</text>
<text x="218.2" y="86.4">D5</text>
<text x="223.5" y="84.6">VDD_5</text>
<text x="223.5" y="87.1">VDD_6</text>
<text x="223.5" y="89.7">VDD_7</text>
<text x="252.4" y="84.6">VSS_5</text>
<text x="252.4" y="87.1">VSS_6</text>
<text x="252.4" y="89.7">VSS_7</text>
<text x="261.6" y="86.4">C20</text>
<text x="261.6" y="88.9">D4</text>
<text x="180.3" y="94">DGND</text>
<text x="216.6" y="94">W20</text>
<text x="217.8" y="91.4">W5</text>
<text x="223.5" y="92.2">VDD_8</text>
<text x="223.5" y="94.7">VDD_9</text>
<text x="252.4" y="92.2">VSS_8</text>
<text x="252.4" y="94.7">VSS_9</text>
<text x="261.6" y="91.4">D19</text>
<text x="261.6" y="94">J9</text>
<text x="77.5" y="101.9">+3.3V</text>
<text x="156.4" y="101.1">R88</text>
<text x="169.4" y="101.1">0E</text>
<text x="216.9" y="101.6">AA3</text>
<text x="217.4" y="99.1">Y21</text>
<text x="218.6" y="96.5">Y4</text>
<text x="223.5" y="97.3">VDD_10</text>
<text x="223.5" y="99.8">VDD_11</text>
<text x="251.2" y="97.3">VSS_10</text>
<text x="251.2" y="99.8">VSS_11</text>
<text x="261.6" y="96.5">J10</text>
<text x="261.6" y="99.1">J11</text>
<text x="261.6" y="101.6">J12</text>
<text x="366.8" y="100.3">+3.3V</text>
<text x="118.1" y="106.7" transform="rotate(-90 118.1 106.7)">Q1</text>
<text x="215.7" y="104.1">AA22</text>
<text x="216.9" y="106.7">AB2</text>
<text x="223.5" y="102.4">VDD_12</text>
<text x="223.5" y="104.9">VDD_13</text>
<text x="223.5" y="107.4">VDD_14</text>
<text x="251.2" y="102.4">VSS_12</text>
<text x="251.2" y="104.9">VSS_13</text>
<text x="251.2" y="107.4">VSS_14</text>
<text x="261.6" y="104.1">J13</text>
<text x="261.6" y="106.7">K9</text>
<text x="86.5" y="113.8">R1</text>
<text x="98.3" y="113.8">1.21E</text>
<text x="113.8" y="113.8" transform="rotate(-90 113.8 113.8)">2</text>
<text x="113.8" y="111.3" transform="rotate(-90 113.8 111.3)">4</text>
<text x="126.5" y="113.8" transform="rotate(-90 126.5 113.8)">3</text>
<text x="165.3" y="113.8">R89</text>
<text x="178.3" y="113.8">0E</text>
<text x="198.1" y="109.2">+3.3V</text>
<text x="251.2" y="110">VSS_15</text>
<text x="251.2" y="112.5">VSS_16</text>
<text x="261.6" y="109.2">K10</text>
<text x="261.6" y="111.8">K11</text>
<text x="216.9" y="116.8">M10</text>
<text x="217.2" y="119.4">N11</text>
<text x="218.1" y="114.3">M9</text>
<text x="223.5" y="115.1">VDDE2_1</text>
<text x="223.5" y="117.6">VDDE2_2</text>
<text x="251.2" y="115.1">VSS_17</text>
<text x="251.2" y="117.6">VSS_18</text>
<text x="261.6" y="114.3">K12</text>
<text x="261.6" y="116.8">K13</text>
<text x="261.6" y="119.4">K14</text>
<text x="118.9" y="122.1" transform="rotate(-90 118.9 122.1)">1</text>
<text x="191.8" y="124.5">C31</text>
<text x="217.2" y="121.9">P11</text>
<text x="218.3" y="124.5">R3</text>
<text x="223.5" y="120.1">VDDE2_3</text>
<text x="223.5" y="122.7">VDDE2_4</text>
<text x="223.5" y="125.2">VDDE2_5</text>
<text x="251.2" y="120.1">VSS_19</text>
<text x="251.2" y="122.7">VSS_20</text>
<text x="251.2" y="125.2">VSS_21</text>
<text x="261.6" y="121.9">L9</text>
<text x="261.6" y="124.5">L10</text>
<text x="389.9" y="121.9">C131</text>
<text x="403.9" y="121.9">C132</text>
<text x="416.6" y="121.9">C133</text>
<text x="429.3" y="121.9">C134</text>
<text x="443.2" y="121.9">C135</text>
<text x="457.2" y="121.9">C136</text>
<text x="473.7" y="121.9">C137</text>
<text x="487.7" y="121.9">C138</text>
<text x="501.6" y="121.9">C139</text>
<text x="515.6" y="121.9">C140</text>
<text x="191.8" y="131.1">10UF</text>
<text x="217.8" y="127">W2</text>
<text x="217.8" y="129.5">W6</text>
<text x="223.5" y="127.8">VDDE2_6</text>
<text x="223.5" y="130.3">VDDE2_7</text>
<text x="251.2" y="127.8">VSS_22</text>
<text x="251.2" y="130.3">VSS_23</text>
<text x="261.6" y="127">L11</text>
<text x="261.6" y="129.5">L12</text>
<text x="389.9" y="128.5">0.01UF</text>
<text x="403.9" y="128.5">0.01UF</text>
<text x="416.6" y="128.5">0.01UF</text>
<text x="429.3" y="128.5">0.01UF</text>
<text x="443.2" y="128.5">0.01UF</text>
<text x="457.2" y="128.5">0.01UF</text>
<text x="473.7" y="128.5">0.01UF</text>
<text x="487.7" y="128.5">0.01UF</text>
<text x="501.6" y="128.5">0.01UF</text>
<text x="515.6" y="128.5">0.01UF</text>
<text x="216.9" y="137.2">AA4</text>
<text x="217.8" y="132.1">W8</text>
<text x="218.6" y="134.6">Y5</text>
<text x="223.5" y="132.8">VDDE2_8</text>
<text x="223.5" y="135.4">VDDE2_9</text>
<text x="223.5" y="137.9">VDDE2_10</text>
<text x="251.2" y="132.8">VSS_24</text>
<text x="251.2" y="135.4">VSS_25</text>
<text x="251.2" y="137.9">VSS_26</text>
<text x="261.6" y="132.1">L13</text>
<text x="261.6" y="134.6">L14</text>
<text x="261.6" y="137.2">M11</text>
<text x="58" y="141">[5] VRCCTL</text>
<text x="95.9" y="140.5">0E</text>
<text x="107.7" y="140.5">R2</text>
<text x="138.2" y="139.7">C2</text>
<text x="146" y="139.7">10UF</text>
<text x="215.7" y="142.2">AA10</text>
<text x="216.9" y="139.7">AA6</text>
<text x="223.5" y="140.5">VDDE2_11</text>
<text x="223.5" y="143">VDDE2_12</text>
<text x="251.2" y="140.5">VSS_27</text>
<text x="251.2" y="143">VSS_28</text>
<text x="261.6" y="139.7">M12</text>
<text x="261.6" y="142.2">M13</text>
<text x="377.2" y="143.5">C141</text>
<text x="392.4" y="143.5">C142</text>
<text x="407.7" y="143.5">C143</text>
<text x="422.9" y="143.5">C144</text>
<text x="438.1" y="143.5">C145</text>
<text x="453.4" y="143.5">C146</text>
<text x="468.6" y="143.5">C147</text>
<text x="483.9" y="143.5">C125</text>
<text x="499.1" y="143.5">C126</text>
<text x="188" y="149.1">DGND</text>
<text x="216.9" y="144.8">AB3</text>
<text x="223.5" y="145.5">VDDE2_13</text>
<text x="251.2" y="145.5">VSS_29</text>
<text x="251.2" y="148.1">VSS_30</text>
<text x="261.6" y="144.8">M14</text>
<text x="261.6" y="147.3">N9</text>
<text x="261.6" y="149.9">N10</text>
<text x="512.3" y="144.3">DGND</text>
<text x="216.6" y="152.4">W17</text>
<text x="217.4" y="154.9">Y18</text>
<text x="223.5" y="153.2">VDDE5_1</text>
<text x="223.5" y="155.7">VDDE5_2</text>
<text x="251.2" y="150.6">VSS_31</text>
<text x="251.2" y="153.2">VSS_32</text>
<text x="251.2" y="155.7">VSS_33</text>
<text x="261.6" y="152.4">N12</text>
<text x="261.6" y="154.9">N13</text>
<text x="377.2" y="150.1">0.01UF</text>
<text x="392.4" y="150.1">0.01UF</text>
<text x="407.7" y="150.1">0.01UF</text>
<text x="422.9" y="150.1">0.01UF</text>
<text x="438.1" y="150.1">0.01UF</text>
<text x="453.4" y="150.1">0.01UF</text>
<text x="468.6" y="150.1">0.01UF</text>
<text x="483.9" y="150.1">0.1UF</text>
<text x="499.1" y="150.1">0.1UF</text>
<text x="170.4" y="160.5">DGND</text>
<text x="215.7" y="157.5">AA19</text>
<text x="215.7" y="160">AB20</text>
<text x="223.5" y="158.2">VDDE5_3</text>
<text x="223.5" y="160.8">VDDE5_4</text>
<text x="251.2" y="158.2">VSS_34</text>
<text x="251.2" y="160.8">VSS_35</text>
<text x="261.6" y="157.5">N14</text>
<text x="261.6" y="160">P9</text>
<text x="217.2" y="167.6">B22</text>
<text x="251.2" y="163.3">VSS_36</text>
<text x="251.2" y="165.9">VSS_37</text>
<text x="261.6" y="162.6">P10</text>
<text x="261.6" y="165.1">P12</text>
<text x="261.6" y="167.6">P13</text>
<text x="377.2" y="167.6">C127</text>
<text x="387.3" y="167.6">C128</text>
<text x="399.3" y="165.9">1</text>
<text x="412" y="165.9">1</text>
<text x="426" y="165.9">1</text>
<text x="439.9" y="165.9">1</text>
<text x="452.6" y="165.9">1</text>
<text x="494.8" y="164.8">DGND</text>
<text x="188.6" y="171.5">+5V</text>
<text x="217" y="170.2">C21</text>
<text x="217" y="172.7">D20</text>
<text x="223.5" y="168.4">VDDE7_1</text>
<text x="223.5" y="170.9">VDDE7_2</text>
<text x="223.5" y="173.5">VDDE7_3</text>
<text x="251.2" y="168.4">VSS_38</text>
<text x="251.2" y="170.9">VSS_39</text>
<text x="251.2" y="173.5">VSS_40</text>
<text x="261.6" y="170.2">P14</text>
<text x="261.6" y="172.7">W4</text>
<text x="399.3" y="168.1">C129</text>
<text x="399.3" y="173.7">10UF</text>
<text x="412" y="168.1">C130</text>
<text x="412" y="173.7">10UF</text>
<text x="426" y="168.1">C200</text>
<text x="426" y="173.7">10UF</text>
<text x="439.9" y="168.1">C201</text>
<text x="439.9" y="173.7">10UF</text>
<text x="452.6" y="168.1">C202</text>
<text x="452.6" y="173.7">10UF</text>
<text x="177.6" y="179.6">+3.3V</text>
<text x="217.2" y="175.3">E19</text>
<text x="217.3" y="177.8">F19</text>
<text x="223.5" y="176">VDDE7_4</text>
<text x="223.5" y="178.6">VDDE7_5</text>
<text x="251.2" y="176">VSS_41</text>
<text x="251.2" y="178.6">VSS_42</text>
<text x="261.6" y="175.3">W19</text>
<text x="261.6" y="177.8">Y3</text>
<text x="377.2" y="174.3">0.1UF</text>
<text x="387.3" y="174.3">0.1UF</text>
<text x="399.3" y="176">2</text>
<text x="412" y="176">2</text>
<text x="426" y="176">2</text>
<text x="439.9" y="176">2</text>
<text x="452.6" y="176">2</text>
<text x="99.8" y="185.4">VDDSYN</text>
<text x="217.6" y="180.3">J14</text>
<text x="223.5" y="181.1">VDDE7_6</text>
<text x="251.2" y="181.1">VSS_43</text>
<text x="251.2" y="183.6">VSS_44</text>
<text x="261.6" y="180.3">Y20</text>
<text x="261.6" y="182.9">AA2</text>
<text x="261.6" y="185.4">AA21</text>
<text x="136.9" y="186.7">+3.3V</text>
<text x="216.6" y="190.5">W14</text>
<text x="218.3" y="188">H4</text>
<text x="223.5" y="188.7">VDDEH1</text>
<text x="223.5" y="191.3">VDDEH4</text>
<text x="251.2" y="186.2">VSS_45</text>
<text x="251.2" y="188.7">VSS_46</text>
<text x="251.2" y="191.3">VSS_47</text>
<text x="261.6" y="188">AB1</text>
<text x="261.6" y="190.5">AB22</text>
<text x="118.3" y="197.6">L1</text>
<text x="128.8" y="197.6">10uH</text>
<text x="217" y="195.6">D15</text>
<text x="217.2" y="193">U19</text>
<text x="223.5" y="193.8">VDDEH6</text>
<text x="223.5" y="196.3">VDDEH9</text>
<text x="253.7" y="196.3">NC_1</text>
<text x="261.6" y="195.6">W18</text>
<text x="302.9" y="193">+5V</text>
<text x="310.9" y="193.3">+3.3V</text>
<text x="318.7" y="193.3">VDDSYNVDDA0</text>
<text x="337" y="193.5">VDDA1</text>
<text x="449.3" y="193.3">DGND</text>
<text x="119.5" y="200.4">1</text>
<text x="128.8" y="200.7">2</text>
<text x="217.2" y="198.1">H19</text>
<text x="217.2" y="200.7">A21</text>
<text x="218.3" y="203.2">B1</text>
<text x="223.5" y="198.9">VDDEH10</text>
<text x="223.5" y="201.4">VDD33_1</text>
<text x="223.5" y="204">VDD33_2</text>
<text x="252.4" y="204">VSTBY</text>
<text x="253.7" y="198.9">NC_2</text>
<text x="261.6" y="198.1">Y19</text>
<text x="261.6" y="203.2">A3</text>
<text x="105.4" y="208.3">C4</text>
<text x="119.4" y="208.3">C3</text>
<text x="217.8" y="208.3">W7</text>
<text x="218.3" y="205.7">P4</text>
<text x="223.5" y="206.5">VDD33_3</text>
<text x="223.5" y="209">VDD33_4</text>
<text x="250.8" y="209">VFLASH</text>
<text x="254.7" y="206.5">VPP</text>
<text x="261.6" y="205.7">M22</text>
<text x="261.6" y="208.3">N22</text>
<text x="105.4" y="214.9">0.1UF</text>
<text x="119.4" y="214.9">1UF</text>
<text x="217.2" y="215.9">A15</text>
<text x="217.4" y="210.8">Y22</text>
<text x="223.5" y="211.6">VDD33_5</text>
<text x="250.4" y="211.6">VDDSYN</text>
<text x="250.6" y="214.1">VRCCTL</text>
<text x="261.6" y="210.8">W22</text>
<text x="261.6" y="213.4">V20</text>
<text x="261.6" y="215.9">W21</text>
<text x="280.7" y="214.6">VRCCTL</text>
<text x="292.4" y="214.9">[5]</text>
<text x="217.2" y="218.4">B15</text>
<text x="218.3" y="221">A7</text>
<text x="223.5" y="216.7">VSSA0_1</text>
<text x="223.5" y="219.2">VSSA0_2</text>
<text x="223.5" y="221.7">VSSA1</text>
<text x="251.8" y="219.2">VDDA0</text>
<text x="251.8" y="221.7">VDDA1</text>
<text x="252.2" y="216.7">VRC33</text>
<text x="261.6" y="218.4">C15</text>
<text x="261.6" y="221">A6</text>
<text x="217.4" y="226.1">T22</text>
<text x="223.5" y="226.8">VSSSYN</text>
<text x="363.8" y="224.8">+5V</text>
<text x="217.4" y="228.6">T21</text>
<text x="223.5" y="229.4">VRCVSS</text>
<text x="293.4" y="232.4">DGND</text>
<text x="114.3" y="236">VSSSYN</text>
<text x="178.3" y="237.2">VSSA</text>
<text x="231.7" y="236.5">MPC5534MVZ80</text>
<text x="384.8" y="245.1">C148</text>
<text x="397.5" y="245.1">C149</text>
<text x="410.2" y="245.1">C150</text>
<text x="422.9" y="245.1">C186</text>
<text x="435.6" y="245.1">C187</text>
<text x="448.3" y="245.1">C188</text>
<text x="462.3" y="245.1">C189</text>
<text x="475" y="245.1">C190</text>
<text x="200.7" y="248.7">VSSSYN</text>
<text x="384.8" y="251.7">0.01UF</text>
<text x="397.5" y="251.7">0.01UF</text>
<text x="410.2" y="251.7">0.01UF</text>
<text x="422.9" y="251.7">0.01UF</text>
<text x="435.6" y="251.7">0.01UF</text>
<text x="448.3" y="251.7">0.01UF</text>
<text x="462.3" y="251.7">0.01UF</text>
<text x="475" y="251.7">0.01UF</text>
<text x="182" y="261.1">FB2</text>
<text x="194.6" y="261.1">120E</text>
<text x="184.7" y="264.4">2</text>
<text x="194.8" y="264.4">1</text>
<text x="384.8" y="269.2">C194</text>
<text x="400" y="269.2">C195</text>
<text x="417.8" y="269.2">C196</text>
<text x="198" y="275.9">DGND</text>
<text x="384.8" y="275.9">0.1UF</text>
<text x="400" y="275.9">0.1UF</text>
<text x="417.8" y="275.9">0.1UF</text>
<text x="470.4" y="270">DGND</text>
<text x="176" y="276.4">VSSSYN</text>
<text x="372.6" y="290.3">1</text>
<text x="372.6" y="292.6">C197</text>
<text x="387.9" y="290.3">1</text>
<text x="387.9" y="292.6">C198</text>
<text x="403.1" y="290.3">1</text>
<text x="403.1" y="292.6">C199</text>
<text x="413.3" y="291.8">DGND</text>
<text x="372.6" y="298.2">10UF</text>
<text x="387.9" y="298.2">10UF</text>
<text x="403.1" y="298.2">10UF</text>
<text x="372.6" y="300.5">2</text>
<text x="387.9" y="300.5">2</text>
<text x="403.1" y="300.5">2</text>
<text x="399.5" y="315.5">DGND</text>
<text x="66.6" y="326.4">VDD1.5V</text>
<text x="80" y="346.7">C158</text>
<text x="91.4" y="346.7">C159</text>
<text x="104.1" y="346.7">C160</text>
<text x="116.8" y="346.7">C161</text>
<text x="129.5" y="346.7">C162</text>
<text x="141" y="346.7">C163</text>
<text x="153.7" y="346.7">C164</text>
<text x="80" y="353.3">0.01UF</text>
<text x="91.4" y="353.3">0.01UF</text>
<text x="104.1" y="353.3">0.01UF</text>
<text x="116.8" y="353.3">0.01UF</text>
<text x="129.5" y="353.3">0.01UF</text>
<text x="141" y="353.3">0.01UF</text>
<text x="153.7" y="353.3">0.01UF</text>
<text x="72.4" y="369.6">C154</text>
<text x="88.9" y="369.6">C41</text>
<text x="102.1" y="367.8">1</text>
<text x="102.1" y="370.1">C185</text>
<text x="149.4" y="368">DGND</text>
<text x="72.4" y="376.2">0.01UF</text>
<text x="88.9" y="376.2">0.1UF</text>
<text x="102.1" y="378">2</text>
<text x="102.1" y="375.7">10UF</text>
<text x="332.2" y="383">DRAWN</text>
<text x="332.5" y="387.3">VAIBHAV DOSHI</text>
<text x="376.4" y="385.6">11-07-2012</text>
<text x="98.6" y="392.7">DGND</text>
<text x="332" y="394.2">CHECKED</text>
<text x="332" y="399.3">&lt;Checked By&gt;</text>
<text x="373.9" y="397">&lt;Checked Date&gt;</text>
<text x="332.7" y="406.7">ENGINEER</text>
<text x="397.6" y="405.1">SIZE</text>
<text x="407.7" y="405.1">DWG. NO.</text>
<text x="437.1" y="406.9">&lt;Drawing Number&gt;</text>
<text x="484.4" y="405.4">SHEET</text>
<text x="504.3" y="406.4">5 of 14</text>
<text x="524.6" y="405.1">PROD</text>
<text x="525.1" y="407.7">REV.</text>
<text x="332.5" y="412.5">VAIBHAV DOSHI</text>
<text x="407.7" y="411.5">FILE</text>
<text x="426.2" y="413.3">CCCNGP_MPC5534_BOARD_REV3.0.sch</text>
<text x="484.2" y="411.7">SCALE</text>
<text x="502.7" y="413">&lt;Scale&gt;</text>
<text x="526.1" y="412.2">3.0</text>
</g>
</svg>
